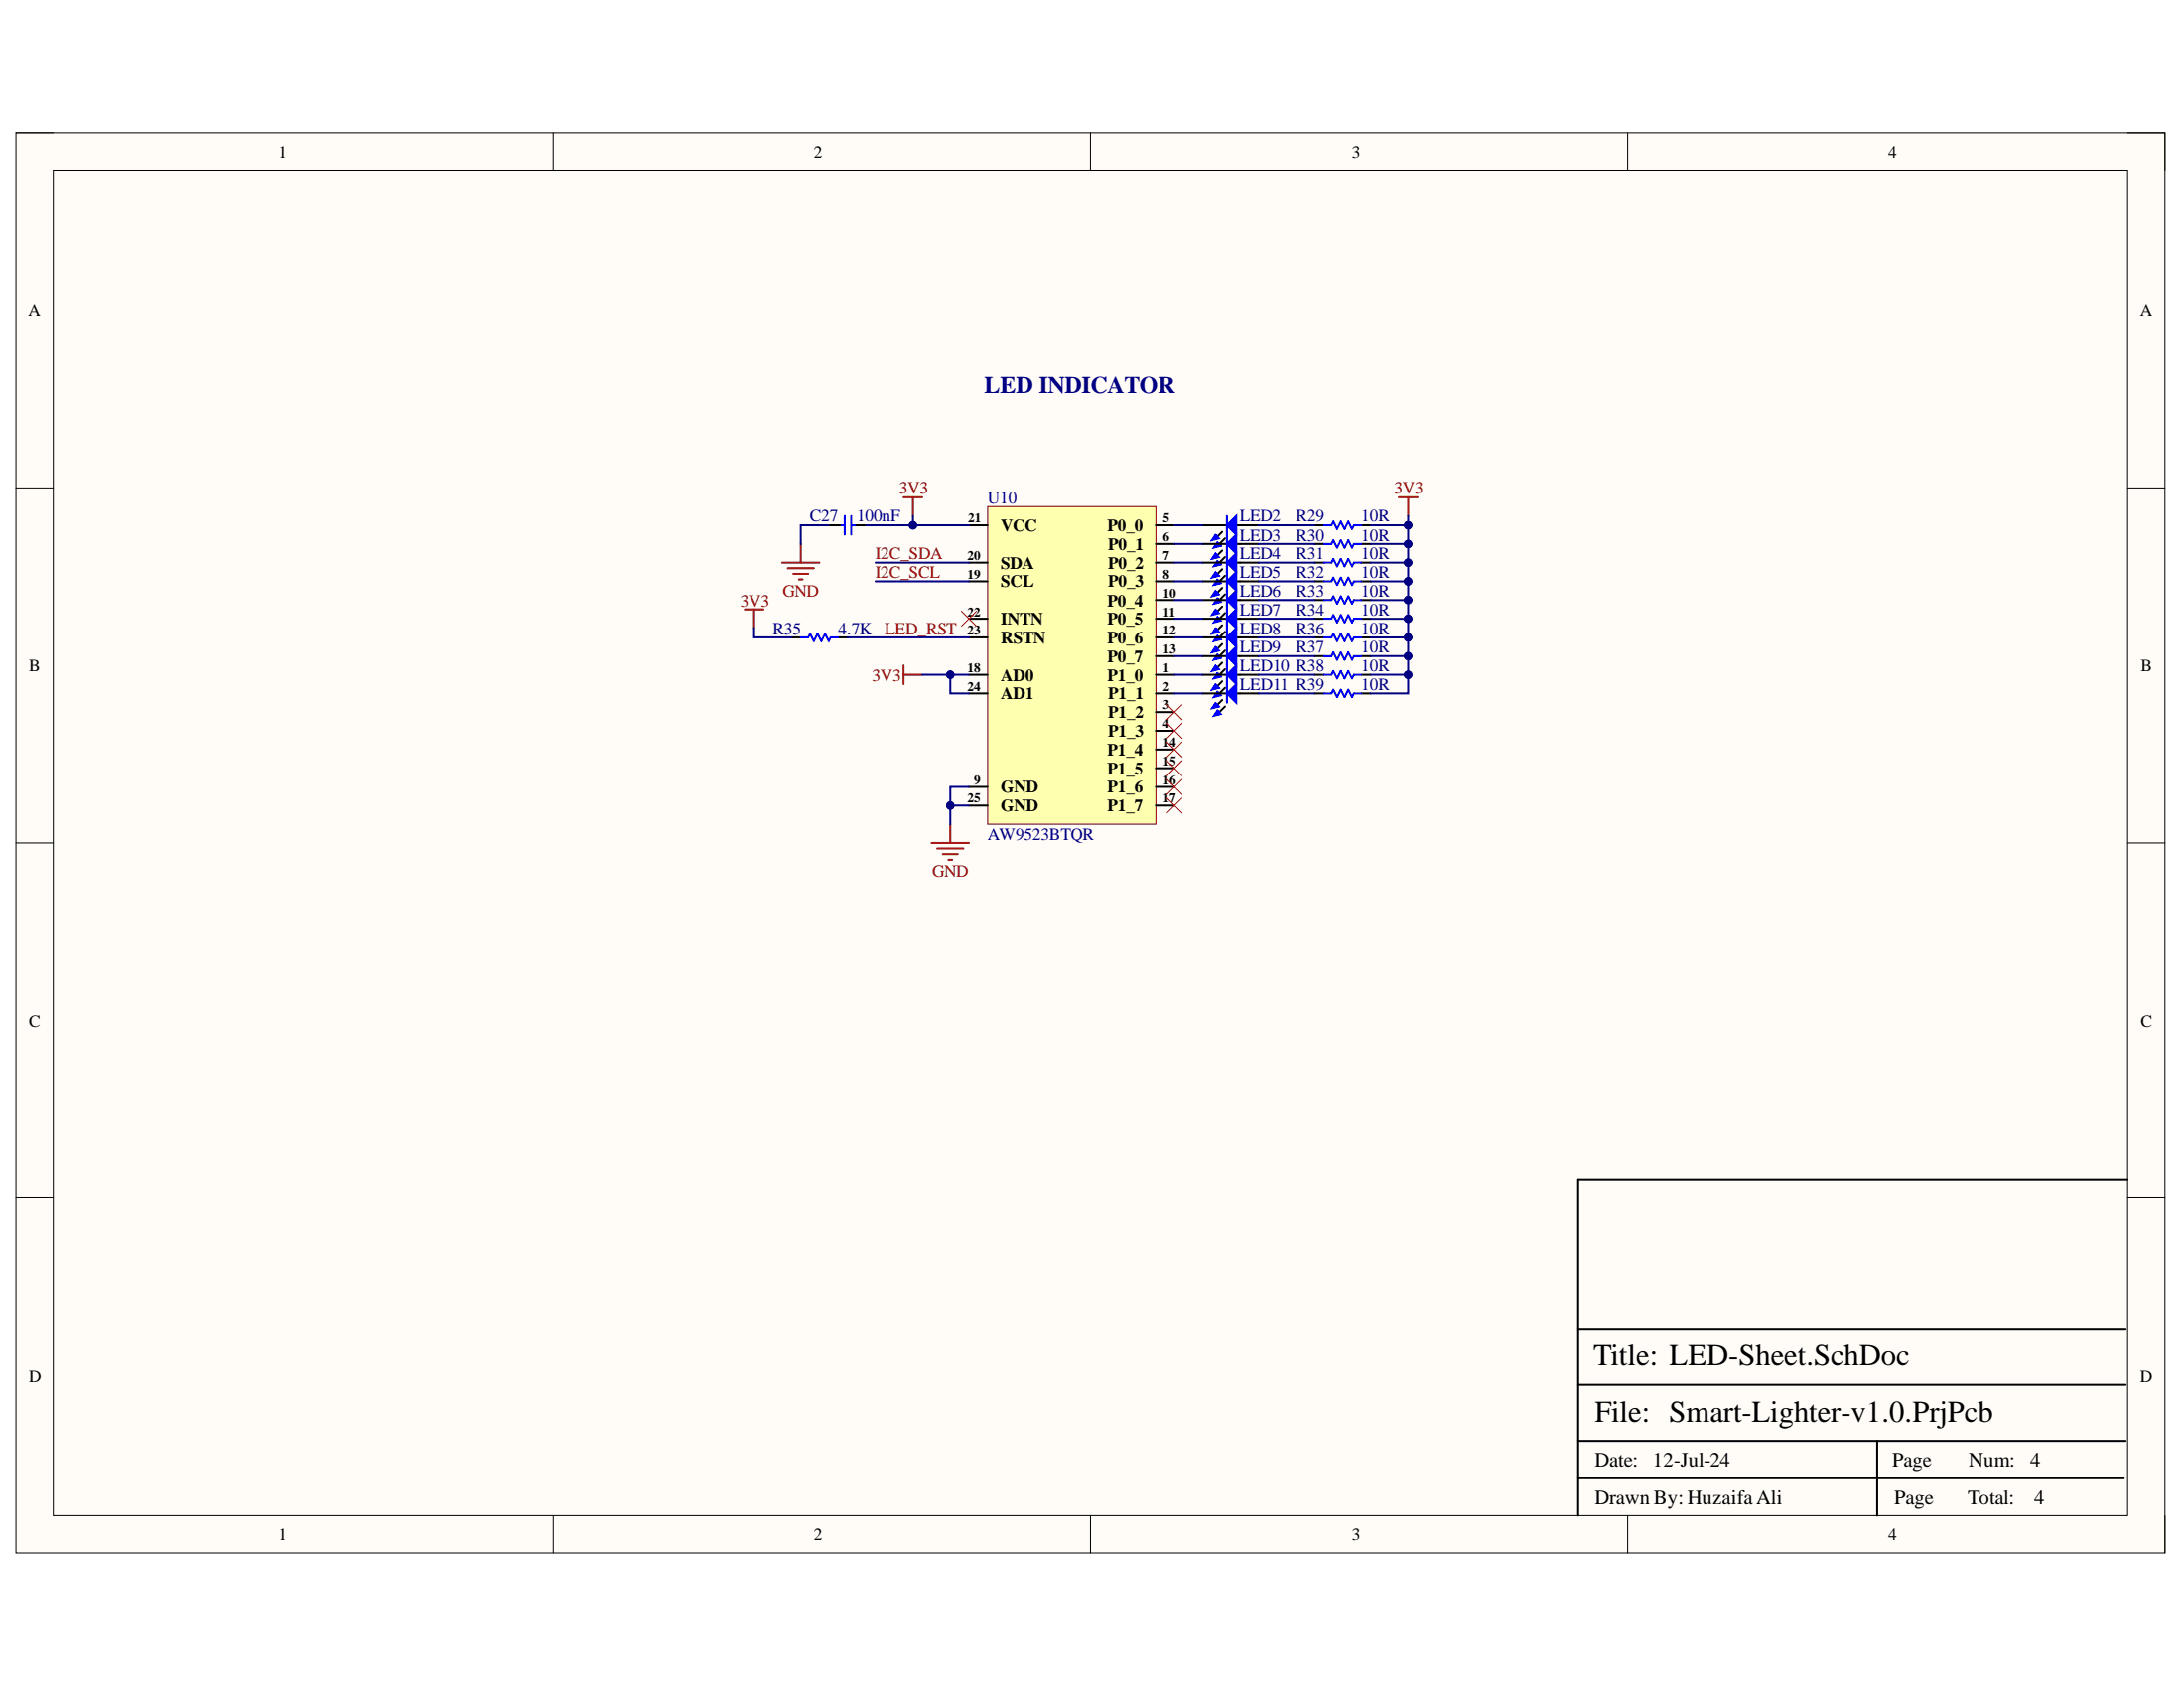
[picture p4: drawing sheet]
<svg xmlns="http://www.w3.org/2000/svg" width="279mm" height="216mm" viewBox="0 0 279 216" stroke-linecap="round" stroke-linejoin="round" font-family="sans-serif">
<path d="M2 17h275v181.6h-275z" fill-rule="evenodd" fill="#fffcf8"/>
<path d="M2 17h275v181.6h-275z" fill="none" stroke="#000" stroke-width=".13"/>
<path d="M6.8 21.8h265.4v172.1h-265.4z" fill-rule="evenodd" fill="#fffcf8"/>
<g fill="none" stroke="#000" stroke-width=".13">
<path d="M2 17h4.8M70.8 17v4.8M139.5 17v4.8M208.2 17v4.8M272.2 17h4.8v4.8M6.8 21.8h265.4v172.1h-265.4zM2 62.4h4.8M272.2 62.4h4.8M2 107.8h4.8M272.2 107.8h4.8M2 153.2h4.8M272.2 153.2h4.8"/>
<path d="M70.8 193.9v4.7M139.5 193.9v4.7M208.2 193.9v4.7M277 193.9v4.7"/>
</g>
<path d="M272.2 150.8h-70.3v43.1M201.9 177.1h70M201.9 170h70M201.9 189.1h69.8M201.9 184.3h70M240.1 184.3v9.6" fill="none" stroke="#000" stroke-width=".25"/>
<path d="M126.3 64.8h21.6v40.6h-21.6z" fill-rule="evenodd" fill="#ffffb0"/>
<path d="M126.3 64.8h21.6v40.6h-21.6z" fill="none" stroke="#800000" stroke-width=".13"/>
<g fill="none" stroke="#000" stroke-width=".25">
<path d="M106 67.2h1.5M109.3 67.2h1.5M124 67.2h2.3M124 72h2.3M124 74.4h2.3M124 79.1h2.3M147.9 67.2h2.4M147.9 69.6h2.4M147.9 72h2.4M147.9 74.4h2.4M147.9 76.7h2.4M147.9 79.1h2.4"/>
<path d="M156.4 68l-.6 .6M168.2 67.2h1.2M174.2 67.2h1.2M101.2 81.5h1.2M107.2 81.5h1.2M124 86.3h2.3M124 88.7h2.3M124 81.5h2.3M147.9 86.3h2.4M147.9 88.7h2.4M147.9 91.1h2.4M147.9 93.5h2.4"/>
<path d="M147.9 81.5h2.4M147.9 83.9h2.4M147.9 95.9h2.4M147.9 98.3h2.4M124 100.6h2.3M124 103h2.3M147.9 100.6h2.4M147.9 103h2.4"/>
</g>
<g fill="none" stroke="#800000" stroke-width=".25">
<path d="M95.3 77.9h2.4M96.5 77.9v2.4M100.1 72h4.7M100.8 72.7h3.3M101.5 73.4h1.9M102.2 74.1h.5M102.4 69.6v2.4M115.6 63.6h2.4M116.8 63.6v2.4M115.6 85.1v2.4M115.6 86.3h2.4M119.2 107.8h4.8"/>
<path d="M119.9 108.5h3.3M120.6 109.2h1.9M121.3 110h.5M121.6 105.4v2.4"/>
</g>
<path d="M107.5 67.2h.4M108.1 66v2.4M108.9 67.2h.5M108.9 66v2.4M169.4 67.2h.9l.3-.5 .5 1 .4-1 .5 1 .5-1 .5 1 .2-.5h1M102.4 81.5h1l.2-.5 .5 1 .5-1 .5 1 .5-1 .4 1 .3-.5h.9" fill="none" stroke="#00f" stroke-width=".25"/>
<path d="M123 78.2l1.9 1.9M124.9 78.2l-1.9 1.9" fill="none" stroke="#f00" stroke-width=".13"/>
<path d="M155.5 68.3l.5 .6-1.1 .3 .6-.9 .3 .3z" fill-rule="evenodd" fill="#00f"/>
<path d="M155.5 68.3l.5 .6-1.1 .3 .6-.9 .3 .3z" fill="none" stroke="#00f" stroke-width=".13"/>
<path d="M156.7 68.9l-.7 .7" fill="none" stroke="#000" stroke-width=".25"/>
<path d="M155.7 69.3l.6 .6-1.2 .2 .6-.8 .3 .3z" fill-rule="evenodd" fill="#00f"/>
<path d="M155.7 69.3l.6 .6-1.2 .2 .6-.8 .3 .3z" fill="none" stroke="#00f" stroke-width=".13"/>
<path d="M153.8 67.2h3.2M158.1 67.2h2.9" fill="none" stroke="#000" stroke-width=".25"/>
<path d="M157 66v2.4" fill="none" stroke="#00f" stroke-width=".25"/>
<path d="M157 67.2l1.1-1.2v2.4z" fill="#00f"/>
<path d="M157 67.2l1.1-1.2v2.4zM169.4 69.6h.9l.3-.5 .5 1 .4-1 .5 1 .5-1 .5 1 .2-.5h1" fill="none" stroke="#00f" stroke-width=".25"/>
<path d="M178.9 63.6h2.4M180.1 63.6v2.4" fill="none" stroke="#800000" stroke-width=".25"/>
<path d="M156.4 70.4l-.6 .6M168.2 69.6h1.2M174.2 69.6h1.2" fill="none" stroke="#000" stroke-width=".25"/>
<path d="M155.5 70.7l.5 .6-1.1 .3 .6-.9 .3 .3z" fill-rule="evenodd" fill="#00f"/>
<path d="M155.5 70.7l.5 .6-1.1 .3 .6-.9 .3 .3z" fill="none" stroke="#00f" stroke-width=".13"/>
<path d="M156.7 71.3l-.7 .7" fill="none" stroke="#000" stroke-width=".25"/>
<path d="M155.7 71.7l.6 .5-1.2 .3 .6-.8 .3 .3z" fill-rule="evenodd" fill="#00f"/>
<path d="M155.7 71.7l.6 .5-1.2 .3 .6-.8 .3 .3z" fill="none" stroke="#00f" stroke-width=".13"/>
<path d="M153.8 69.6h3.2M158.1 69.6h2.9" fill="none" stroke="#000" stroke-width=".25"/>
<path d="M157 68.4v2.4" fill="none" stroke="#00f" stroke-width=".25"/>
<path d="M157 69.6l1.1-1.2v2.4z" fill="#00f"/>
<path d="M157 69.6l1.1-1.2v2.4zM169.4 72h.9l.3-.5 .5 .9 .4-.9 .5 .9 .5-.9 .5 1 .2-.5h1" fill="none" stroke="#00f" stroke-width=".25"/>
<path d="M156.4 72.8l-.6 .6M168.2 72h1.2M174.2 72h1.2" fill="none" stroke="#000" stroke-width=".25"/>
<path d="M155.5 73.1l.5 .6-1.1 .3 .6-.9 .3 .3z" fill-rule="evenodd" fill="#00f"/>
<path d="M155.5 73.1l.5 .6-1.1 .3 .6-.9 .3 .3z" fill="none" stroke="#00f" stroke-width=".13"/>
<path d="M156.7 73.6l-.7 .8" fill="none" stroke="#000" stroke-width=".25"/>
<path d="M155.7 74.1l.6 .5-1.2 .3 .6-.8 .3 .3z" fill-rule="evenodd" fill="#00f"/>
<path d="M155.7 74.1l.6 .5-1.2 .3 .6-.8 .3 .3z" fill="none" stroke="#00f" stroke-width=".13"/>
<path d="M153.8 72h3.2M158.1 72h2.9" fill="none" stroke="#000" stroke-width=".25"/>
<path d="M157 70.8v2.4" fill="none" stroke="#00f" stroke-width=".25"/>
<path d="M157 72l1.1-1.2v2.4z" fill="#00f"/>
<path d="M157 72l1.1-1.2v2.4zM169.4 74.4h.9l.3-.5 .5 .9 .4-.9 .5 .9 .5-.9 .5 .9 .2-.4h1" fill="none" stroke="#00f" stroke-width=".25"/>
<path d="M156.4 75.2l-.6 .6M168.2 74.4h1.2M174.2 74.4h1.2" fill="none" stroke="#000" stroke-width=".25"/>
<path d="M155.5 75.5l.5 .6-1.1 .3 .6-.9 .3 .3z" fill-rule="evenodd" fill="#00f"/>
<path d="M155.5 75.5l.5 .6-1.1 .3 .6-.9 .3 .3z" fill="none" stroke="#00f" stroke-width=".13"/>
<path d="M156.7 76l-.7 .7" fill="none" stroke="#000" stroke-width=".25"/>
<path d="M155.7 76.5l.6 .5-1.2 .3 .6-.8 .3 .2z" fill-rule="evenodd" fill="#00f"/>
<path d="M155.7 76.5l.6 .5-1.2 .3 .6-.8 .3 .2z" fill="none" stroke="#00f" stroke-width=".13"/>
<path d="M153.8 74.4h3.2M158.1 74.4h2.9" fill="none" stroke="#000" stroke-width=".25"/>
<path d="M157 73.2v2.4" fill="none" stroke="#00f" stroke-width=".25"/>
<path d="M157 74.4l1.1-1.2v2.4z" fill="#00f"/>
<path d="M157 74.4l1.1-1.2v2.4zM169.4 76.7h.9l.3-.4 .5 .9 .4-.9 .5 .9 .5-.9 .5 .9 .2-.4h1" fill="none" stroke="#00f" stroke-width=".25"/>
<path d="M156.4 77.6l-.6 .6M168.2 76.7h1.2M174.2 76.8h1.2" fill="none" stroke="#000" stroke-width=".25"/>
<path d="M155.5 77.9l.5 .6-1.1 .2 .6-.8 .3 .3z" fill-rule="evenodd" fill="#00f"/>
<path d="M155.5 77.9l.5 .6-1.1 .2 .6-.8 .3 .3z" fill="none" stroke="#00f" stroke-width=".13"/>
<path d="M156.7 78.4l-.7 .7" fill="none" stroke="#000" stroke-width=".25"/>
<path d="M155.7 78.9l.6 .5-1.2 .3 .6-.8 .3 .2z" fill-rule="evenodd" fill="#00f"/>
<path d="M155.7 78.9l.6 .5-1.2 .3 .6-.8 .3 .2z" fill="none" stroke="#00f" stroke-width=".13"/>
<path d="M153.8 76.7h3.2M158.1 76.7h2.9" fill="none" stroke="#000" stroke-width=".25"/>
<path d="M157 75.6v2.3" fill="none" stroke="#00f" stroke-width=".25"/>
<path d="M157 76.7l1.1-1.1v2.3z" fill="#00f"/>
<path d="M157 76.7l1.1-1.1v2.3zM172.5 78.7l-.5 .9-.5-.9-.4 .9-.5-.9-.3 .4h-.9M172.5 78.7l.5 .9 .2-.5h1" fill="none" stroke="#00f" stroke-width=".25"/>
<path d="M156.4 80l-.6 .6M168.2 79.1h1.2M174.2 79.1h1.2" fill="none" stroke="#000" stroke-width=".25"/>
<path d="M155.5 80.3l.5 .6-1.1 .2 .6-.8 .3 .3z" fill-rule="evenodd" fill="#00f"/>
<path d="M155.5 80.3l.5 .6-1.1 .2 .6-.8 .3 .3z" fill="none" stroke="#00f" stroke-width=".13"/>
<path d="M156.7 80.8l-.7 .7" fill="none" stroke="#000" stroke-width=".25"/>
<path d="M155.7 81.2l.6 .6-1.2 .3 .6-.9 .3 .3z" fill-rule="evenodd" fill="#00f"/>
<path d="M155.7 81.2l.6 .6-1.2 .3 .6-.9 .3 .3z" fill="none" stroke="#00f" stroke-width=".13"/>
<path d="M153.8 79.1h3.2M158.1 79.1h2.9" fill="none" stroke="#000" stroke-width=".25"/>
<path d="M157 77.9v2.4" fill="none" stroke="#00f" stroke-width=".25"/>
<path d="M157 79.1l1.1-1.2v2.4z" fill="#00f"/>
<path d="M157 79.1l1.1-1.2v2.4zM169.4 81.5h.9l.3-.5 .5 1 .4-1 .5 1 .5-1 .5 1 .2-.5h1" fill="none" stroke="#00f" stroke-width=".25"/>
<path d="M156.4 82.4l-.6 .6M168.2 81.5h1.2M174.2 81.5h1.2" fill="none" stroke="#000" stroke-width=".25"/>
<path d="M155.5 82.7l.5 .5-1.1 .3 .6-.8 .3 .3z" fill-rule="evenodd" fill="#00f"/>
<path d="M155.5 82.7l.5 .5-1.1 .3 .6-.8 .3 .3z" fill="none" stroke="#00f" stroke-width=".13"/>
<path d="M156.7 83.2l-.7 .7" fill="none" stroke="#000" stroke-width=".25"/>
<path d="M155.7 83.6l.6 .6-1.2 .3 .6-.9 .3 .3z" fill-rule="evenodd" fill="#00f"/>
<path d="M155.7 83.6l.6 .6-1.2 .3 .6-.9 .3 .3z" fill="none" stroke="#00f" stroke-width=".13"/>
<path d="M153.8 81.5h3.2M158.1 81.5h2.9" fill="none" stroke="#000" stroke-width=".25"/>
<path d="M157 80.3v2.4" fill="none" stroke="#00f" stroke-width=".25"/>
<path d="M157 81.5l1.1-1.2v2.4z" fill="#00f"/>
<path d="M157 81.5l1.1-1.2v2.4zM169.4 83.9h.9l.3-.5 .5 1 .4-1 .5 1 .5-1 .5 1 .2-.5h1" fill="none" stroke="#00f" stroke-width=".25"/>
<path d="M156.4 84.8l-.6 .6M168.2 83.9h1.2M174.2 83.9h1.2" fill="none" stroke="#000" stroke-width=".25"/>
<path d="M155.5 85.1l.5 .5-1.1 .3 .6-.8 .3 .3z" fill-rule="evenodd" fill="#00f"/>
<path d="M155.5 85.1l.5 .5-1.1 .3 .6-.8 .3 .3z" fill="none" stroke="#00f" stroke-width=".13"/>
<path d="M156.7 85.6l-.7 .7" fill="none" stroke="#000" stroke-width=".25"/>
<path d="M155.7 86l.6 .6-1.2 .3 .6-.9 .3 .3z" fill-rule="evenodd" fill="#00f"/>
<path d="M155.7 86l.6 .6-1.2 .3 .6-.9 .3 .3z" fill="none" stroke="#00f" stroke-width=".13"/>
<path d="M153.8 83.9h3.2M158.1 83.9h2.9" fill="none" stroke="#000" stroke-width=".25"/>
<path d="M157 82.7v2.4" fill="none" stroke="#00f" stroke-width=".25"/>
<path d="M158.1 82.7v2.4l-1.1-1.2z" fill="#00f"/>
<path d="M158.1 82.7v2.4l-1.1-1.2zM169.4 86.3h.9l.3-.5 .5 1 .4-1 .5 1 .5-1 .5 1 .2-.5h1" fill="none" stroke="#00f" stroke-width=".25"/>
<path d="M156.4 87.1l-.6 .6M168.2 86.3h1.2M174.2 86.3h1.2" fill="none" stroke="#000" stroke-width=".25"/>
<path d="M155.5 87.5l.5 .5-1.1 .3 .6-.8 .3 .2z" fill-rule="evenodd" fill="#00f"/>
<path d="M155.5 87.5l.5 .5-1.1 .3 .6-.8 .3 .2z" fill="none" stroke="#00f" stroke-width=".13"/>
<path d="M156.7 88l-.7 .7" fill="none" stroke="#000" stroke-width=".25"/>
<path d="M155.7 88.4l.6 .6-1.2 .3 .6-.9 .3 .3z" fill-rule="evenodd" fill="#00f"/>
<path d="M155.7 88.4l.6 .6-1.2 .3 .6-.9 .3 .3z" fill="none" stroke="#00f" stroke-width=".13"/>
<path d="M153.8 86.3h3.2M158.1 86.3h2.9" fill="none" stroke="#000" stroke-width=".25"/>
<path d="M157 85.1v2.4" fill="none" stroke="#00f" stroke-width=".25"/>
<path d="M157 86.3l1.1-1.2v2.4z" fill="#00f"/>
<path d="M157 86.3l1.1-1.2v2.4zM169.4 88.7h.9l.3-.5 .5 1 .4-1 .5 1 .5-1 .5 1 .2-.5h1" fill="none" stroke="#00f" stroke-width=".25"/>
<path d="M156.4 89.5l-.6 .6M168.2 88.7h1.2M174.2 88.7h1.2" fill="none" stroke="#000" stroke-width=".25"/>
<path d="M155.5 89.8l.5 .6-1.1 .3 .6-.9 .3 .3z" fill-rule="evenodd" fill="#00f"/>
<path d="M155.5 89.8l.5 .6-1.1 .3 .6-.9 .3 .3z" fill="none" stroke="#00f" stroke-width=".13"/>
<path d="M156.7 90.4l-.7 .7" fill="none" stroke="#000" stroke-width=".25"/>
<path d="M155.7 90.8l.6 .6-1.2 .2 .6-.8 .3 .3z" fill-rule="evenodd" fill="#00f"/>
<path d="M155.7 90.8l.6 .6-1.2 .2 .6-.8 .3 .3z" fill="none" stroke="#00f" stroke-width=".13"/>
<path d="M153.8 88.7h3.2M158.1 88.7h2.9" fill="none" stroke="#000" stroke-width=".25"/>
<path d="M157 87.5v2.4" fill="none" stroke="#00f" stroke-width=".25"/>
<path d="M157 88.7l1.1-1.2v2.4z" fill="#00f"/>
<path d="M157 88.7l1.1-1.2v2.4z" fill="none" stroke="#00f" stroke-width=".25"/>
<path d="M149.3 90.1l1.9 1.9M149.3 92.5l1.9 1.9M149.3 94.9l1.9 1.9M149.3 97.3l1.9 1.9M149.3 99.7l1.9 1.9M151.2 90.1l-1.9 1.9M151.2 92.5l-1.9 1.9M151.2 94.9l-1.9 1.9M151.2 97.3l-1.9 1.9M151.2 99.7l-1.9 1.9M149.3 102.1l1.9 1.9M151.2 102.1l-1.9 1.9" fill="none" stroke="#f00" stroke-width=".13"/>
<path d="M112 72h12M112 74.4h12M121.6 86.3v2.4h2.4" fill="none" stroke="#000080" stroke-width=".25"/>
<circle cx="121.6" cy="86.3" r=".48" fill="#000080"/>
<circle cx="121.6" cy="86.3" r=".48" fill="none" stroke="#000080" stroke-width=".13"/>
<path d="M116.8 66v1.2h7.2M96.5 80.3v1.2h4.7M108.4 81.5h15.6" fill="none" stroke="#000080" stroke-width=".25"/>
<circle cx="116.8" cy="67.2" r=".48" fill="#000080"/>
<circle cx="116.8" cy="67.2" r=".48" fill="none" stroke="#000080" stroke-width=".13"/>
<path d="M106 67.2h-3.6v2.4M110.8 67.2h6" fill="none" stroke="#000080" stroke-width=".25"/>
<circle cx="116.8" cy="67.2" r=".48" fill="#000080"/>
<circle cx="116.8" cy="67.2" r=".48" fill="none" stroke="#000080" stroke-width=".13"/>
<path d="M121.6 103h2.4" fill="none" stroke="#000080" stroke-width=".25"/>
<circle cx="121.6" cy="103" r=".48" fill="#000080"/>
<circle cx="121.6" cy="103" r=".48" fill="none" stroke="#000080" stroke-width=".13"/>
<path d="M180.1 66v1.2h-4.7" fill="none" stroke="#000080" stroke-width=".25"/>
<circle cx="180.1" cy="67.2" r=".48" fill="#000080"/>
<circle cx="180.1" cy="67.2" r=".48" fill="none" stroke="#000080" stroke-width=".13"/>
<g fill="none" stroke="#000080" stroke-width=".25">
<path d="M150.3 67.2h3.5M150.3 69.6h3.5M150.3 72h3.5M150.3 74.4h3.5M150.3 76.7h3.5M150.3 79.1h3.5M161 67.2h7.2M161 69.6h7.2M161 72h7.2M161 74.4h7.2M161 76.7h7.2M161 79.1h7.2"/>
<path d="M180.1 67.2v2.4h-4.7M150.3 81.5h3.5M150.3 83.9h3.5M150.3 86.3h3.5M150.3 88.7h3.5M161 81.5h7.2M161 83.9h7.2M161 86.3h7.2M161 88.7h7.2"/>
</g>
<circle cx="180.1" cy="69.6" r=".48" fill="#000080"/>
<circle cx="180.1" cy="69.6" r=".48" fill="none" stroke="#000080" stroke-width=".13"/>
<circle cx="180.1" cy="67.2" r=".48" fill="#000080"/>
<circle cx="180.1" cy="67.2" r=".48" fill="none" stroke="#000080" stroke-width=".13"/>
<path d="M180.1 69.6v2.4h-4.7" fill="none" stroke="#000080" stroke-width=".25"/>
<circle cx="180.1" cy="72" r=".48" fill="#000080"/>
<circle cx="180.1" cy="72" r=".48" fill="none" stroke="#000080" stroke-width=".13"/>
<circle cx="180.1" cy="69.6" r=".48" fill="#000080"/>
<circle cx="180.1" cy="69.6" r=".48" fill="none" stroke="#000080" stroke-width=".13"/>
<path d="M180.1 72v2.4h-4.7" fill="none" stroke="#000080" stroke-width=".25"/>
<circle cx="180.1" cy="74.4" r=".48" fill="#000080"/>
<circle cx="180.1" cy="74.4" r=".48" fill="none" stroke="#000080" stroke-width=".13"/>
<circle cx="180.1" cy="72" r=".48" fill="#000080"/>
<circle cx="180.1" cy="72" r=".48" fill="none" stroke="#000080" stroke-width=".13"/>
<path d="M180.1 74.4v2.4h-4.7" fill="none" stroke="#000080" stroke-width=".25"/>
<circle cx="180.1" cy="76.7" r=".48" fill="#000080"/>
<circle cx="180.1" cy="76.7" r=".48" fill="none" stroke="#000080" stroke-width=".13"/>
<circle cx="180.1" cy="74.4" r=".48" fill="#000080"/>
<circle cx="180.1" cy="74.4" r=".48" fill="none" stroke="#000080" stroke-width=".13"/>
<path d="M175.4 79.1h4.7" fill="none" stroke="#000080" stroke-width=".25"/>
<circle cx="180.1" cy="79.1" r=".48" fill="#000080"/>
<circle cx="180.1" cy="79.1" r=".48" fill="none" stroke="#000080" stroke-width=".13"/>
<path d="M175.4 81.5h4.7" fill="none" stroke="#000080" stroke-width=".25"/>
<circle cx="180.1" cy="81.5" r=".48" fill="#000080"/>
<circle cx="180.1" cy="81.5" r=".48" fill="none" stroke="#000080" stroke-width=".13"/>
<path d="M175.4 83.9h4.7" fill="none" stroke="#000080" stroke-width=".25"/>
<circle cx="180.1" cy="83.9" r=".48" fill="#000080"/>
<circle cx="180.1" cy="83.9" r=".48" fill="none" stroke="#000080" stroke-width=".13"/>
<path d="M175.4 86.3h4.7" fill="none" stroke="#000080" stroke-width=".25"/>
<circle cx="180.1" cy="86.3" r=".48" fill="#000080"/>
<circle cx="180.1" cy="86.3" r=".48" fill="none" stroke="#000080" stroke-width=".13"/>
<path d="M118 86.3h6" fill="none" stroke="#000080" stroke-width=".25"/>
<circle cx="121.6" cy="86.3" r=".48" fill="#000080"/>
<circle cx="121.6" cy="86.3" r=".48" fill="none" stroke="#000080" stroke-width=".13"/>
<path d="M124 100.6h-2.4v4.8" fill="none" stroke="#000080" stroke-width=".25"/>
<circle cx="121.6" cy="103" r=".48" fill="#000080"/>
<circle cx="121.6" cy="103" r=".48" fill="none" stroke="#000080" stroke-width=".13"/>
<path d="M180.1 76.8v11.9h-4.7" fill="none" stroke="#000080" stroke-width=".25"/>
<circle cx="180.1" cy="86.3" r=".48" fill="#000080"/>
<circle cx="180.1" cy="86.3" r=".48" fill="none" stroke="#000080" stroke-width=".13"/>
<circle cx="180.1" cy="83.9" r=".48" fill="#000080"/>
<circle cx="180.1" cy="83.9" r=".48" fill="none" stroke="#000080" stroke-width=".13"/>
<circle cx="180.1" cy="81.5" r=".48" fill="#000080"/>
<circle cx="180.1" cy="81.5" r=".48" fill="none" stroke="#000080" stroke-width=".13"/>
<circle cx="180.1" cy="79.1" r=".48" fill="#000080"/>
<circle cx="180.1" cy="79.1" r=".48" fill="none" stroke="#000080" stroke-width=".13"/>
<circle cx="180.1" cy="76.7" r=".48" fill="#000080"/>
<circle cx="180.1" cy="76.7" r=".48" fill="none" stroke="#000080" stroke-width=".13"/>
<g font-size="3.9">
<text x="203.8" y="174.6">Title: LED-Sheet.SchDoc</text>
<text x="204" y="181.8">File: Smart-Lighter-v1.0.PrjPcb</text>
</g>
<text font-size="3" fill="#000080" x="125.9" y="50.3">LED INDICATOR</text>
<g font-size="2.6">
<text x="204" y="187.6">Date:</text>
<text x="211.5" y="187.6">12-Jul-24</text>
<text x="242.1" y="187.6">Page</text>
<text x="251.9" y="187.6">Num:</text>
<text x="259.7" y="187.6">4</text>
<text x="204" y="192.4">Drawn By: HuzaifaAli</text>
<text x="242.3" y="192.4">Page</text>
<text x="251.7" y="192.4">Total:</text>
<text x="260.3" y="192.4">4</text>
</g>
<g font-size="2.2">
<text x="35.6" y="20.1">1</text>
<text x="104.1" y="20.1">2</text>
<text x="173" y="20.1">3</text>
<text x="241.6" y="20.1">4</text>
<text x="3.6" y="40.4">A</text>
<text x="273.8" y="40.4">A</text>
<text x="128.1" y="68">VCC</text>
<text x="141.7" y="68">P0_0</text>
<text x="141.8" y="70.4">P0_1</text>
<text x="128.1" y="75.1">SCL</text>
<text x="128.1" y="72.7">SDA</text>
<text x="141.7" y="77.5">P0_4</text>
<text x="141.8" y="72.7">P0_2</text>
<text x="141.8" y="75.1">P0_3</text>
<text x="128.1" y="79.9">INTN</text>
<text x="128.1" y="82.3">RSTN</text>
<text x="141.7" y="79.9">P0_5</text>
<text x="141.7" y="82.3">P0_6</text>
<text x="3.7" y="85.8">B</text>
<text x="128.1" y="87.1">AD0</text>
<text x="128.1" y="89.5">AD1</text>
<text x="141.7" y="87.1">P1_0</text>
<text x="141.7" y="84.6">P0_7</text>
<text x="141.8" y="89.5">P1_1</text>
<text x="273.9" y="85.8">B</text>
<text x="141.8" y="91.8">P1_2</text>
<text x="141.8" y="94.2">P1_3</text>
<text x="128.1" y="101.4">GND</text>
<text x="141.7" y="96.7">P1_4</text>
<text x="141.7" y="99">P1_5</text>
<text x="141.7" y="101.4">P1_6</text>
<text x="128.1" y="103.8">GND</text>
<text x="141.7" y="103.8">P1_7</text>
<text x="3.7" y="131.3">C</text>
<text x="273.9" y="131.3">C</text>
<text x="3.7" y="176.7">D</text>
<text x="273.8" y="176.7">D</text>
<text x="35.6" y="197">1</text>
<text x="104.1" y="197">2</text>
<text x="173" y="197">3</text>
<text x="241.6" y="197">4</text>
</g>
<g font-size="2.2" fill="#800000">
<text x="115" y="63.2">3V3</text>
<text x="178.4" y="63.2">3V3</text>
<text x="112" y="71.5">I2C_SDA</text>
<text x="94.7" y="77.5">3V3</text>
<text x="100.1" y="76.3">GND</text>
<text x="112" y="73.9">I2C_SCL</text>
<text x="113.2" y="81.1">LED_RST</text>
<text x="111.6" y="87.1">3V3</text>
<text x="119.3" y="112.1">GND</text>
</g>
<g font-size="2.2" fill="#000080">
<text x="126.4" y="64.4">U10</text>
<text x="103.6" y="66.7">C27</text>
<text x="109.6" y="66.7">100nF</text>
<text x="158.6" y="66.7">LED2</text>
<text x="158.6" y="69.2">LED3</text>
<text x="158.6" y="71.5">LED4</text>
<text x="165.8" y="66.7">R29</text>
<text x="165.8" y="69.2">R30</text>
<text x="165.8" y="71.5">R31</text>
<text x="174.2" y="66.7">10R</text>
<text x="174.2" y="69.2">10R</text>
<text x="174.2" y="71.5">10R</text>
<text x="158.6" y="73.9">LED5</text>
<text x="158.6" y="76.3">LED6</text>
<text x="165.8" y="73.9">R32</text>
<text x="165.8" y="76.3">R33</text>
<text x="174.2" y="73.9">10R</text>
<text x="174.2" y="76.3">10R</text>
<text x="98.9" y="81.1">R35</text>
<text x="107.2" y="81.1">4.7K</text>
<text x="158.6" y="78.7">LED7</text>
<text x="158.6" y="81.1">LED8</text>
<text x="158.6" y="83.5">LED9</text>
<text x="165.8" y="78.7">R34</text>
<text x="165.8" y="81.1">R36</text>
<text x="165.8" y="83.5">R37</text>
<text x="174.2" y="78.7">10R</text>
<text x="174.2" y="81.1">10R</text>
<text x="174.2" y="83.5">10R</text>
<text x="158.6" y="85.8">LED10 R38</text>
<text x="158.6" y="88.3">LED11 R39</text>
<text x="174.2" y="85.8">10R</text>
<text x="174.2" y="88.3">10R</text>
<text x="126.4" y="107.4">AW9523BTQR</text>
</g>
<g font-size="1.7">
<text x="123.7" y="71.6">20</text>
<text x="123.8" y="66.8">21</text>
<text x="148.8" y="66.8">5</text>
<text x="148.8" y="69.3">6</text>
<text x="148.8" y="71.6">7</text>
<text x="123.7" y="74">19</text>
<text x="148.8" y="74">8</text>
<text x="148.8" y="76.4">10</text>
<text x="123.7" y="78.8">22</text>
<text x="123.7" y="81.2">23</text>
<text x="148.8" y="78.8">11</text>
<text x="148.8" y="81.2">12</text>
<text x="148.8" y="83.5">13</text>
<text x="123.7" y="86">18</text>
<text x="123.7" y="88.4">24</text>
<text x="148.8" y="86">1</text>
<text x="148.8" y="88.4">2</text>
<text x="148.8" y="90.7">3</text>
<text x="148.8" y="93.1">4</text>
<text x="148.8" y="95.6">14</text>
<text x="124.6" y="100.3">9</text>
<text x="148.8" y="97.9">15</text>
<text x="148.8" y="100.3">16</text>
<text x="123.7" y="102.7">25</text>
<text x="148.8" y="102.7">17</text>
</g>
</svg>
